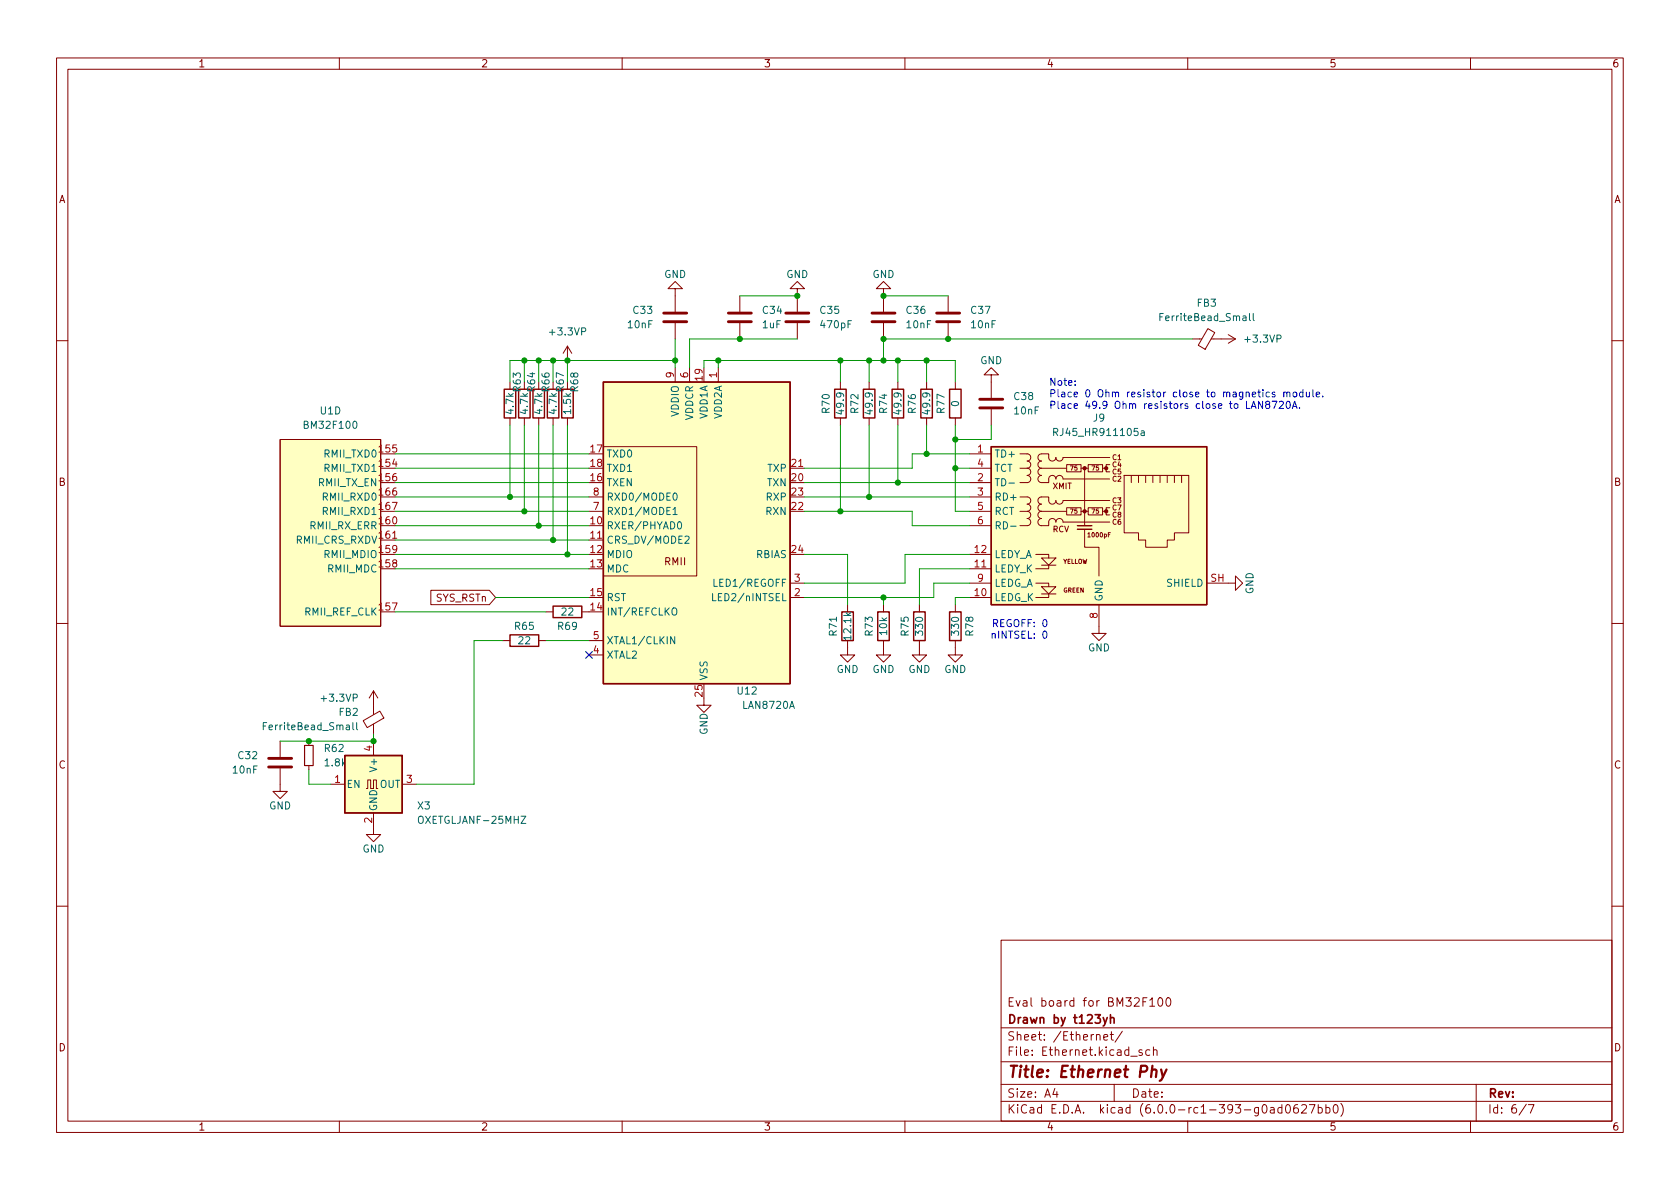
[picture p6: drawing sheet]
<svg xmlns="http://www.w3.org/2000/svg" width="297mm" height="210mm" viewBox="0 0 297 210" stroke-linecap="round" stroke-linejoin="round" font-family="sans-serif">
<g fill="none" stroke="#840000" stroke-width=".18">
<path d="M10 10.2h277v190.1h-277zM12 12.2h273v186.1h-273zM60 10.2v2M110 10.2v2M160 10.2v2M210 10.2v2M260 10.2v2M119.4 51h1.2l-1.2-1.2-1.3 1.2h1.3v4.1M119.4 57.1v2.8M130.8 52.3v2.8M130.8 57.1v2.8M141 51h1.2l-1.2-1.2-1.3 1.2h1.3v4.1"/>
<path d="M141 57.1v2.8M156.2 51h1.3l-1.3-1.2-1.3 1.2h1.3v4.1M156.2 57.1v2.8M167.6 52.3v2.8M167.6 57.1v2.8M210.8 59.9h1.7M213.6 58.1l1.2 .7-1.7 3-1.2-.7zM214.1 59.9h4.3M217.2 59.2l1.2 .7M218.4 59.9l-1.2 .8M10 60.2h2M49.5 77.7h17.8v33h-17.8z"/>
<path d="M90.2 67.6v1.2M90.2 73.9v1.3M92.7 73.9v1.3M95.2 73.9v1.3M97.8 73.9v1.3M100.3 61.2v2.5M100.3 73.9v1.3M100.3 61.2l-.7 1.3M100.3 61.2l.8 1.3M106.7 79h16.5v22.8h-16.5M119.4 65v2.6M121.9 65v2.6"/>
<path d="M127 65v2.6M148.6 67.6v1.2M148.6 73.9v1.3M153.7 67.6v1.2M153.7 73.9v1.3M158.7 67.6v1.2M158.7 73.9v1.3M163.8 67.6v1.2M163.8 73.9v1.3M168.9 67.6v1.2M168.9 73.9v1.3M175.3 66.3h1.2l-1.2-1.3-1.3 1.3h1.3v4.1"/>
<path d="M175.3 72.4v2.8M285 60.2h2M104.1 95.5h2.6M104.1 90.4h2.6M104.1 87.9h2.6M139.7 82.8h2.5M171.4 82.8h3.9M171.4 90.4h3.9M171.4 87.9h3.9M171.4 93h3.9M171.4 85.3h3.9M171.4 80.3h3.9"/>
<path d="M171.4 98h3.9M180.3 87.9h1.3a.64 .64 0 0 1 .6 .6 .64 .64 0 0 1-.6 .6 .64 .64 0 0 1 .6 .7 .64 .64 0 0 1-.6 .6M180.3 80.3h1.3a.64 .64 0 0 1 .6 .6 .64 .64 0 0 1-.6 .6 .64 .64 0 0 1 .6 .7 .64 .64 0 0 1-.6 .6M180.3 82.8h1.3M180.3 90.4h1.3M181.6 90.4a.64 .64 0 0 1 .6 .7 .64 .64 0 0 1-.6 .6 .64 .64 0 0 1 .6 .6 .64 .64 0 0 1-.6 .7h-1.3M181.6 82.8a.64 .64 0 0 1 .6 .6 .64 .64 0 0 1-.6 .7 .64 .64 0 0 1 .6 .6 .64 .64 0 0 1-.6 .6h-1.3M183.1 98h2.3v.7M184.1 90.4a.64 .64 0 0 0-.6 .7 .64 .64 0 0 0 .6 .6 .64 .64 0 0 0-.6 .6 .64 .64 0 0 0 .6 .7h1.3v-.7a.64 .64 0 0 1 .7-.6 .64 .64 0 0 1 .6 .6 .64 .64 0 0 1 .6-.6 .64 .64 0 0 1 .7 .6h8.2M184.1 82.8a.64 .64 0 0 0-.6 .6 .64 .64 0 0 0 .6 .7 .64 .64 0 0 0-.6 .6 .64 .64 0 0 0 .6 .6h1.3v-.6a.64 .64 0 0 1 .7-.6 .64 .64 0 0 1 .6 .6 .64 .64 0 0 1 .6-.6 .64 .64 0 0 1 .7 .6h8.2M184.1 98.7h2.6l-1.3 1.2zM184.1 82.8h4.5"/>
<path d="M184.1 90.4h4.5M184.1 99.9h2.6M185.4 99.9v.7h-2.3M188.6 89.8h2.5v1.3h-2.5zM188.6 82.2h2.5v1.2h-2.5zM191.1 82.8h1.3M191.1 90.4h1.3M191.8 93.6v3.2h2.5v5M191.8 82.8v10.2M192.4 89.8h2.5v1.3h-2.5zM192.4 82.2h2.5v1.2h-2.5zM194.9 82.8h.7"/>
<path d="M194.9 90.4h.7M196.2 89.8h-.6v1.3h.6M196.2 82.2h-.6v1.2h.6M196.2 88.5h-8.2a.64 .64 0 0 1-.7 .6 .64 .64 0 0 1-.6-.6 .64 .64 0 0 1-.6 .6 .64 .64 0 0 1-.7-.6v-.6h-1.3a.64 .64 0 0 0-.6 .6 .64 .64 0 0 0 .6 .6 .64 .64 0 0 0-.6 .7 .64 .64 0 0 0 .6 .6M196.2 80.9h-8.2a.64 .64 0 0 1-.7 .6 .64 .64 0 0 1-.6-.6 .64 .64 0 0 1-.6 .6 .64 .64 0 0 1-.7-.6v-.6h-1.3a.64 .64 0 0 0-.6 .6 .64 .64 0 0 0 .6 .6 .64 .64 0 0 0-.6 .7 .64 .64 0 0 0 .6 .6M198.8 84.1h11.4v10.1h-2.6v1.3h-1.2v1.3h-3.8v-1.3h-1.3v-1.3h-2.5zM200 84.1v1.2M201.3 84.1v1.2M202.6 84.1v1.2M203.8 84.1v1.2M205.1 84.1v1.2M206.4 84.1v1.2"/>
<path d="M207.6 84.1v1.2M208.9 84.1v1.2M10 110.2h2M76.2 104.4h10.3l1.1 1.3-1.1 1.2h-10.3zM88.9 113.3h1.3M95.2 113.3h1.3M96.5 108.2h1.3M102.9 108.2h1.2M104.1 113.3h2.6M104.1 115.8h2.6M139.7 105.7h2.5M139.7 103.1h2.5"/>
<path d="M149.9 113.3v2.5h1.2l-1.2 1.3-1.3-1.3h1.3M149.9 106.9v1.3M156.2 113.3v2.5h1.3l-1.3 1.3-1.3-1.3h1.3M156.2 106.9v1.3M162.6 113.3v2.5h1.2l-1.2 1.3-1.3-1.3h1.3M162.6 106.9v1.3M168.9 113.3v2.5h1.3l-1.3 1.3-1.3-1.3h1.3M168.9 106.9v1.3M171.4 105.7h3.9M171.4 103.1h3.9M171.4 100.6h3.9M183.1 103.1h2.3v.7"/>
<path d="M184.1 103.8h2.6l-1.3 1.2zM184.1 105h2.6M185.4 105v.7h-2.3M194.3 106.9v5.1h1.3l-1.3 1.3-1.3-1.3h1.3M213.4 103.1h5v-1.3l1.3 1.3-1.3 1.3v-1.3M285 110.2h2M49.5 135.9v4h1.3l-1.3 1.3-1.2-1.3h1.2M49.5 131.1v2.8M54.6 131.1v.7M54.6 135.4v.7M58.4 138.7h2.6M64.2 127.5l3-1.8 .7 1.3-3 1.7z"/>
<path d="M64.8 139.4h.2v-1.5h.5v1.5h.5v-1.5h.5v1.5h.3M66 122.2l.8 1.2M66 122.2v4.2M66 128v1.8M66 131.1v2.5M66 122.2l-.7 1.2M71.1 138.7h2.6M124.5 123.4v1.3h1.2l-1.2 1.3-1.3-1.3h1.3M66 143.8v3.8h1.3l-1.3 1.2-1.2-1.2h1.2M10 160.2h2M177 166.3h108v32h-108zM202.1 177.1h.5"/>
<path d="M202.8 176.4h-.7v1.5M203.3 176.9l.4-.5v1.5M203.3 177.9h.8M204.9 176.5l.2-.1a.81 .81 0 0 1 .6 .7 .81 .81 0 0 1-.3 .8h-.2a.81 .81 0 0 1-.6-.6 .81 .81 0 0 1 .3-.8zM206.3 176.6l.2-.2a.81 .81 0 0 1 .6 .7 .81 .81 0 0 1-.3 .8h-.2a.81 .81 0 0 1-.3-1.3zM285 160.2h2M60 198.3v2M110 198.3v2M160 198.3v2M177 194.8h108M177 191.8h108M177 187.8h108"/>
<path d="M177 181.8h108M186.5 192.5l-.4 1h1M186.9 193v1M193.9 183.1l.2-.2 .3 .1 .1 .9M195.1 183.4l.8-.1-.1-.3-.4-.1-.3 .2 .1 .8h.6M196.3 182.9h.6M196.5 182.4v1.3l.4 .2M197 191.8v3M198.4 182.4l-1.3 1.9M199.9 186.8h1.2M201.9 185.7l-.3-.1-.2 .2v.3l.5 .1v.4h-.5M203.3 185.7l-.4-.1-.3 .3v.4l.1 .3h.6"/>
<path d="M203.9 185.8l.2-.2 .4 .1 .1 .9M203.9 185.1v1.5M210 198.3v2M224.6 195.9h.6l.1 .9M225.3 196.2l-.5 .1a.29 .29 0 0 0-.2 .2 .29 .29 0 0 0 .2 .3h.5M226.6 195.9l-.4-.1-.3 .3v.4l.2 .3h.5M226.6 195.3v1.5M227.5 195.4l.1-.1a.81 .81 0 0 1 .6 .7 .81 .81 0 0 1-.3 .8h-.1a.81 .81 0 0 1-.6-.6 .81 .81 0 0 1 .3-.8zM229.4 195.3a.59 .59 0 0 0-.7 .7v.5l.2 .3h.4l.2-.1 .1-.5-.2-.2-.4-.1-.3 .3M230.1 195.5l.6-.2 .2 .2 .1 .3-.9 1h.9M231.5 195.3h1l-.6 1.5M233.1 195.9l.4-.1 .3 .3v.4l-.2 .3h-.5"/>
<path d="M233.1 195.3v1.5M234.4 195.9l.5-.1 .2 .3v.4l-.1 .3h-.6M234.4 195.3v1.5M235.9 195.4l.2-.1a.81 .81 0 0 1 .6 .7 .81 .81 0 0 1-.3 .8h-.2a.81 .81 0 0 1-.6-.6 .81 .81 0 0 1 .3-.8zM237.1 195.1a1.72 1.72 0 0 1 0 2.3M260 198.3v2M261 191.8v6.5M269.9 195.3l-1.3 1.9M270.2 195.3h1l-.6 1.5"/>
</g>
<path d="M203.7 189.3a.49 .49 0 0 1 .8 .1l-.1 1.1M205.3 189.1l.3 1.4M206.3 189.1l-.9 1.8-.4 .2" fill="none" stroke="#840000" stroke-width=".4"/>
<path d="M195.1 179.9l.3 1M195.8 179.9l-.5 1.4-.2 .1M196.3 179.4v1.5M196.3 180.1l.3-.2 .3 .1 .1 .9" fill="none" stroke="#840000" stroke-width=".3"/>
<g fill="none" stroke="#840000" stroke-width=".51">
<path d="M117.3 56.9h4.1M117.3 55.4h4.1M128.8 56.9h4M128.8 55.4h4M138.9 56.9h4.1M138.9 55.4h4.1M154.2 56.9h4M154.2 55.4h4M165.6 56.9h4.1M165.6 55.4h4.1M173.2 72.1h4.1M173.2 70.6h4.1"/>
<path d="M47.5 134.1h4.1M47.5 135.6h4.1"/>
</g>
<g fill="none" stroke="#840000" stroke-width=".25">
<path d="M89.2 68.8h2v5.1h-2zM91.7 68.8h2v5.1h-2zM94.2 68.8h2.1v5.1h-2.1zM96.8 68.8h2v5.1h-2zM99.3 68.8h2v5.1h-2zM106.7 67.6h33v53.3h-33zM147.6 68.8h2v5.1h-2zM152.7 68.8h2v5.1h-2zM157.7 68.8h2.1v5.1h-2.1zM162.8 68.8h2v5.1h-2zM167.9 68.8h2v5.1h-2zM175.3 79h38.1v27.9h-38.1z"/>
<path d="M190.5 93.6h2.5M190.5 93h2.5M90.2 112.3h5v2h-5zM97.8 107.2h5.1v2h-5.1zM148.8 108.2h2.1v5.1h-2.1zM155.2 108.2h2v5.1h-2zM161.5 108.2h2.1v5.1h-2.1zM167.9 108.2h2v5.1h-2zM61 133.6h10.1v10.2h-10.1z"/>
</g>
<path d="M53.8 131.8h1.6v3.6h-1.6z" fill="none" stroke="#840000" stroke-width=".2"/>
<g fill="#ffffc2" stroke="#ffffc2" stroke-width=".18">
<path d="M61 133.6h10.1v10.2h-10.1z"/>
<path d="M106.7 67.6h33v53.3h-33z"/>
<path d="M175.3 79h38.1v27.9h-38.1z"/>
<path d="M49.5 77.7h17.8v33h-17.8z"/>
</g>
<g fill="none" stroke="#006464" stroke-width=".18">
<path d="M205.1 56h.4M205.7 55.4h-.6v1.3M220.9 55.4v1.1l.2 .2M221.6 55.4v1.1l.2 .2M186.3 76.4h.6l.1-.2v-.3l-.7-.1v1.2M201.8 76.2h.5v.8M202.3 76.5h-.4l-.2 .2 .2 .3h.4M119 90.1l.4-.4v1.3M119 91h.7M119.1 87.3l.2-.1a.68 .68 0 0 1 .4 .6 .68 .68 0 0 1-.4 .7l-.2-.2-.1-.3zM120 92.3h.1a.68 .68 0 0 1 .4 .6 .68 .68 0 0 1-.4 .6 .84 .84 0 0 1-.1-1.2zM121.1 94.9l.5-.1 .2 .4-.7 .9h.7"/>
<path d="M178.4 85.4h1M178.7 93h1M118.9 107.7l.2-.2a.43 .43 0 0 1 .6 .4v.4a.42 .42 0 0 1-.5 .5 .42 .42 0 0 1-.4-.5zM119.3 112.6v1.3l-.7-1.3v1.3M126 105v1.2h.6M126.2 102.4v1.3h.6M46.5 128.4h.5M47.2 127.8h-.7v1.3M62.4 127.8v1.1l.2 .2M63.1 127.8v1.1l.1 .2M92.1 144.3h.9l-.9 1.3h.9"/>
</g>
<g fill="#840000" stroke="#840000" stroke-width=".25">
<circle cx="191.8" cy="90.4" r=".25"/>
<circle cx="191.8" cy="82.8" r=".25"/>
<circle cx="195.6" cy="90.4" r=".25"/>
<circle cx="195.6" cy="82.8" r=".25"/>
</g>
<g fill="none" stroke="#0000c2" stroke-width=".18">
<path d="M190.1 68v.1M190.1 67.4v.1M221.2 72.2l.5-1.2 .4 1.2M221.4 71.9h.6M223.2 71v1.2l-.7-1.2v1.2M224 71.5l-.2-.2v-.2l.2-.1h.4l.1 .2-.1 .2-.5 .2-.1 .1v.4l.2 .1h.3l.2-.2v-.3l-.2-.2M224.4 69.4l-.3-.1-.3 .3 .2 .5h.4M224.9 71h.9l-.6 1.2M225.4 69.4l-.3-.1-.2 .2 .1 .2 .4 .1v.3h-.5M226.2 71.1l.5-.1 .2 .3-.8 .9h.8M227 69.5l.2-.2 .3 .1v.8M227 69.3v.9"/>
<path d="M227.5 69.5l.2-.2 .3 .1 .1 .8M227.6 71h.1a.68 .68 0 0 1 .4 .6 .68 .68 0 0 1-.4 .6 .84 .84 0 0 1-.1-1.2zM228.5 72.2l.4-1.2 .4 1.2M228.6 71.9h.6M228.7 69.4l.3-.1 .3 .3v.3l-.3 .3-.3-.1-.1-.2zM229.8 72.1v.1M230.4 69.4l-.4-.1-.2 .3 .1 .5h.5M230.4 68.9v1.3M231 69.3v.8l.3 .1 .2-.1M231.5 69.3v.9M232.1 68.9v1.1l.2 .2M232.7 69.8l.6-.2v-.2l-.4-.1-.2 .2 .1 .6h.5"/>
<path d="M233.9 70.1v.1M175.4 112.1l.2-.1 .3 .1 .1 .8M175.4 112v.9"/>
</g>
<g fill="none" stroke="#009600" stroke-width=".18">
<path d="M119.4 59.9v5.1M130.8 52.3h10.2M141 59.9h-19.1v5.1M156.2 52.3h11.4M210.8 59.9h-54.6v3.8M90.2 75.2v12.7M92.7 63.7v3.9M92.7 75.2v15.2M95.2 63.7v3.9M95.2 75.2v17.8M97.8 63.7v3.9M97.8 75.2v20.3"/>
<path d="M100.3 63.7v3.9M100.3 75.2v22.8M119.4 63.7h-29.2v3.9M124.5 65v-1.3h44.4v3.9M127 63.7v1.3M148.6 63.7v3.9M148.6 75.2v15.2M153.7 63.7v3.9M153.7 75.2v12.7M158.7 63.7v3.9M158.7 75.2v10.1M163.8 63.7v3.9"/>
<path d="M163.8 75.2v5.1M168.9 75.2v15.2h2.5M175.3 75.2v2.5h-6.4M69.8 80.3h34.3M69.8 98h34.3M69.8 87.9h34.3M69.8 93h34.3M69.8 90.4h34.3M69.8 85.3h34.3M69.8 95.5h34.3M69.8 82.8h34.3M142.2 98h7.7v8.9"/>
<path d="M142.2 87.9h29.2M142.2 90.4h19.1v2.6h10.1M142.2 85.3h29.2M168.9 82.8h2.5M171.4 80.3h-10.1v2.5h-19.1M171.4 98h-11.4v5.1h-17.8M69.8 100.6h34.3M69.8 108.2h26.7M87.6 105.7h16.5M88.9 113.3h-5.1v25.4h-10.1M96.5 113.3h7.6M156.2 105.7v1.2"/>
<path d="M171.4 103.1h-6.3v2.6h-22.9M171.4 100.6h-8.8v6.3M171.4 105.7h-2.5v1.2M54.6 136.1v2.6h3.8M66 129.8v1.3h-16.5"/>
</g>
<path d="M103.5 115.2l1.2 1.2M104.7 115.2l-1.2 1.2" fill="none" stroke="#000084" stroke-width=".18"/>
<g fill="#009600" stroke="#009600" stroke-width=".18">
<circle cx="156.2" cy="52.3" r=".46"/>
<circle cx="156.2" cy="63.7" r=".46"/>
<circle cx="156.2" cy="59.9" r=".46"/>
<circle cx="167.6" cy="59.9" r=".46"/>
<circle cx="163.8" cy="80.3" r=".46"/>
<circle cx="168.9" cy="77.7" r=".46"/>
<circle cx="168.9" cy="82.8" r=".46"/>
<circle cx="153.7" cy="63.7" r=".46"/>
<circle cx="148.6" cy="63.7" r=".46"/>
<circle cx="163.8" cy="63.7" r=".46"/>
<circle cx="158.7" cy="63.7" r=".46"/>
<circle cx="92.7" cy="90.4" r=".46"/>
<circle cx="95.2" cy="93" r=".46"/>
<circle cx="97.8" cy="95.5" r=".46"/>
<circle cx="100.3" cy="98" r=".46"/>
<circle cx="156.2" cy="105.7" r=".46"/>
<circle cx="158.7" cy="85.3" r=".46"/>
<circle cx="100.3" cy="63.7" r=".46"/>
<circle cx="97.8" cy="63.7" r=".46"/>
<circle cx="95.2" cy="63.7" r=".46"/>
<circle cx="92.7" cy="63.7" r=".46"/>
<circle cx="141" cy="52.3" r=".46"/>
<circle cx="119.4" cy="63.7" r=".46"/>
<circle cx="127" cy="63.7" r=".46"/>
<circle cx="130.8" cy="59.9" r=".46"/>
<circle cx="90.2" cy="87.9" r=".46"/>
<circle cx="153.7" cy="87.9" r=".46"/>
<circle cx="148.6" cy="90.4" r=".46"/>
<circle cx="66" cy="131.1" r=".46"/>
<circle cx="54.6" cy="131.1" r=".46"/>
</g>
<text font-size="2.8" fill="#840000" x="178" y="190.6">Title: Ethernet Phy</text>
<g font-size="2.1" fill="#840000">
<text x="178" y="178">Eval board for BM32F100</text>
<text x="178" y="184">Sheet: /Ethernet/</text>
<text x="178" y="181">Drawn by t123yh</text>
<text x="178" y="186.7">File: Ethernet.kicad_sch</text>
<text x="178" y="196.9">KiCad E.D.A. kicad (6.0.0-rc1-393-g0ad0627bb0)</text>
<text x="178" y="194.1">Size: A4</text>
<text x="200" y="194.1">Date:</text>
<text x="263" y="194.1">Rev:</text>
<text x="263" y="196.9">Id: 6/7</text>
</g>
<g font-size="1.8" fill="#840000">
<text x="35" y="11.9">1</text>
<text x="85" y="11.9">2</text>
<text x="135" y="11.9">3</text>
<text x="185" y="11.9">4</text>
<text x="235" y="11.9">5</text>
<text x="285" y="11.9">6</text>
<text x="10.3" y="35.9">A</text>
<text x="285.3" y="35.9">A</text>
<text x="94.6" y="69.2" transform="rotate(-90 94.6 69.2)">R64</text>
<text x="99.7" y="69.2" transform="rotate(-90 99.7 69.2)">R67</text>
<text x="10.3" y="85.9">B</text>
<text x="285.3" y="85.9">B</text>
<text x="117.5" y="99.9">RMII</text>
<text x="77.1" y="106.4">SYS_RSTn</text>
<text x="10.3" y="135.9">C</text>
<text x="285.3" y="135.9">C</text>
<text x="10.3" y="185.9">D</text>
<text x="285.3" y="185.9">D</text>
<text x="35" y="199.9">1</text>
<text x="85" y="199.9">2</text>
<text x="135" y="199.9">3</text>
<text x="185" y="199.9">4</text>
<text x="235" y="199.9">5</text>
<text x="285" y="199.9">6</text>
</g>
<g font-size="1.8" fill="#006464">
<text x="117.4" y="49.1">GND</text>
<text x="139" y="49.1">GND</text>
<text x="154.2" y="49.1">GND</text>
<text x="97.4" y="59.3">+3.3VP</text>
<text x="111.1" y="58">10nF</text>
<text x="112" y="55.5">C33</text>
<text x="134.9" y="58">1uF</text>
<text x="134.9" y="55.5">C34</text>
<text x="145.1" y="55.5">C35</text>
<text x="145.2" y="58">470pF</text>
<text x="160.3" y="55.5">C36</text>
<text x="160.4" y="58">10nF</text>
<text x="171.8" y="55.5">C37</text>
<text x="171.8" y="58">10nF</text>
<text x="205.6" y="56.8">FerriteBead_Small</text>
<text x="211.7" y="54.2">FB3</text>
<text x="173.3" y="64.4">GND</text>
<text x="220.3" y="60.6">+3.3VP</text>
<text x="92.1" y="69.2" transform="rotate(-90 92.1 69.2)">R63</text>
<text x="97.2" y="69.2" transform="rotate(-90 97.2 69.2)">R66</text>
<text x="102.2" y="69.2" transform="rotate(-90 102.2 69.2)">R68</text>
<text x="169.5" y="71.9" transform="rotate(-90 169.5 71.9)">0</text>
<text x="179.4" y="70.7">C38</text>
<text x="54" y="75.8">BM32F100</text>
<text x="56.7" y="73.3">U1D</text>
<text x="90.8" y="73.1" transform="rotate(-90 90.8 73.1)">4.7k</text>
<text x="93.3" y="73.1" transform="rotate(-90 93.3 73.1)">4.7k</text>
<text x="95.9" y="73.1" transform="rotate(-90 95.9 73.1)">4.7k</text>
<text x="98.4" y="73.1" transform="rotate(-90 98.4 73.1)">4.7k</text>
<text x="101" y="73.1" transform="rotate(-90 101 73.1)">1.5k</text>
<text x="120" y="73.7" transform="rotate(-90 120 73.7)">VDDIO</text>
<text x="122.6" y="74.4" transform="rotate(-90 122.6 74.4)">VDDCR</text>
<text x="125.1" y="74.1" transform="rotate(-90 125.1 74.1)">VDD1A</text>
<text x="127.6" y="74.1" transform="rotate(-90 127.6 74.1)">VDD2A</text>
<text x="146.7" y="73" transform="rotate(-90 146.7 73)">R70</text>
<text x="149.2" y="73.1" transform="rotate(-90 149.2 73.1)">49.9</text>
<text x="151.8" y="73" transform="rotate(-90 151.8 73)">R72</text>
<text x="154.3" y="73.1" transform="rotate(-90 154.3 73.1)">49.9</text>
<text x="156.8" y="73" transform="rotate(-90 156.8 73)">R74</text>
<text x="159.4" y="73.1" transform="rotate(-90 159.4 73.1)">49.9</text>
<text x="161.9" y="73" transform="rotate(-90 161.9 73)">R76</text>
<text x="164.5" y="73.1" transform="rotate(-90 164.5 73.1)">49.9</text>
<text x="167" y="73" transform="rotate(-90 167 73)">R77</text>
<text x="179.4" y="73.3">10nF</text>
<text x="187" y="77.1">RJ45_HR911105a</text>
<text x="193.3" y="74.5">J9</text>
<text x="57.6" y="83.4">RMII_TXD1</text>
<text x="57.6" y="80.9">RMII_TXD0</text>
<text x="107.2" y="80.9">TXD0</text>
<text x="107.2" y="83.4">TXD1</text>
<text x="135.8" y="83.4">TXP</text>
<text x="175.8" y="80.9">TD+</text>
<text x="175.8" y="83.4">TCT</text>
<text x="56.4" y="86">RMII_TX_EN</text>
<text x="57.4" y="88.5">RMII_RXD0</text>
<text x="107.2" y="86">TXEN</text>
<text x="107.2" y="88.5">RXD0/MODE0</text>
<text x="135.6" y="88.5">RXP</text>
<text x="135.7" y="86">TXN</text>
<text x="175.8" y="86">TD-</text>
<text x="175.8" y="88.5">RD+</text>
<text x="54.9" y="93.6">RMII_RX_ERR</text>
<text x="57.4" y="91.1">RMII_RXD1</text>
<text x="107.2" y="93.6">RXER/PHYAD0</text>
<text x="107.2" y="91.1">RXD1/MODE1</text>
<text x="135.5" y="91.1">RXN</text>
<text x="175.8" y="91.1">RCT</text>
<text x="175.8" y="93.6">RD-</text>
<text x="52.5" y="96.1">RMII_CRS_RXDV</text>
<text x="57.5" y="98.7">RMII_MDIO</text>
<text x="58.1" y="101.2">RMII_MDC</text>
<text x="107.2" y="96.1">CRS_DV/MODE2</text>
<text x="107.2" y="98.7">MDIO</text>
<text x="107.2" y="101.2">MDC</text>
<text x="133.7" y="98.7">RBIAS</text>
<text x="175.8" y="101.2">LEDY_K</text>
<text x="175.8" y="98.7">LEDY_A</text>
<text x="107.2" y="106.3">RST</text>
<text x="126.8" y="106.3">LED2/nINTSEL</text>
<text x="126.8" y="103.8">LED1/REGOFF</text>
<text x="175.8" y="106.3">LEDG_K</text>
<text x="175.8" y="103.8">LEDG_A</text>
<text x="194.9" y="106.4" transform="rotate(-90 194.9 106.4)">GND</text>
<text x="206.4" y="103.8">SHIELD</text>
<text x="221.6" y="105.1" transform="rotate(-90 221.6 105.1)">GND</text>
<text x="53.9" y="108.8">RMII_REF_CLK</text>
<text x="91.1" y="111.4">R65</text>
<text x="91.7" y="113.9">22</text>
<text x="98.7" y="111.4">R69</text>
<text x="99.3" y="108.8">22</text>
<text x="107.2" y="108.8">INT/REFCLKO</text>
<text x="107.2" y="113.9">XTAL1/CLKIN</text>
<text x="148" y="112.4" transform="rotate(-90 148 112.4)">R71</text>
<text x="150.5" y="113" transform="rotate(-90 150.5 113)">12.1k</text>
<text x="154.3" y="112.4" transform="rotate(-90 154.3 112.4)">R73</text>
<text x="156.8" y="112.2" transform="rotate(-90 156.8 112.2)">10k</text>
<text x="160.7" y="112.4" transform="rotate(-90 160.7 112.4)">R75</text>
<text x="163.2" y="112.2" transform="rotate(-90 163.2 112.2)">330</text>
<text x="169.5" y="112.2" transform="rotate(-90 169.5 112.2)">330</text>
<text x="172.1" y="112.4" transform="rotate(-90 172.1 112.4)">R78</text>
<text x="107.2" y="116.5">XTAL2</text>
<text x="147.9" y="119">GND</text>
<text x="154.2" y="119">GND</text>
<text x="160.6" y="119">GND</text>
<text x="166.9" y="119">GND</text>
<text x="192.3" y="115.2">GND</text>
<text x="57" y="124.1">+3.3VP</text>
<text x="125.1" y="120.4" transform="rotate(-90 125.1 120.4)">VSS</text>
<text x="130.5" y="122.8">U12</text>
<text x="131.5" y="125.3">LAN8720A</text>
<text x="47.1" y="129.1">FerriteBead_Small</text>
<text x="60" y="126.6">FB2</text>
<text x="125.1" y="130" transform="rotate(-90 125.1 130)">GND</text>
<text x="41.2" y="136.8">10nF</text>
<text x="42.2" y="134.2">C32</text>
<text x="57.5" y="133">R62</text>
<text x="57.5" y="135.5">1.8k</text>
<text x="66.7" y="136.1" transform="rotate(-90 66.7 136.1)">V+</text>
<text x="47.6" y="143.1">GND</text>
<text x="61.2" y="139.3">EN</text>
<text x="66.7" y="143.5" transform="rotate(-90 66.7 143.5)">GND</text>
<text x="67.1" y="139.3">OUT</text>
<text x="73.9" y="143.1">X3</text>
<text x="74.3" y="145.7">OXETGLJANF-25MHZ</text>
<text x="64.1" y="150.7">GND</text>
</g>
<g font-size="1.8" fill="#a90000">
<text x="119.1" y="66.8" transform="rotate(-90 119.1 66.8)">9</text>
<text x="121.7" y="66.8" transform="rotate(-90 121.7 66.8)">6</text>
<text x="124.2" y="67.3" transform="rotate(-90 124.2 67.3)">19</text>
<text x="126.7" y="66.8" transform="rotate(-90 126.7 66.8)">1</text>
<text x="67.1" y="82.5">154</text>
<text x="67.1" y="80">155</text>
<text x="104.4" y="80">17</text>
<text x="104.4" y="82.5">18</text>
<text x="140" y="82.5">21</text>
<text x="172.9" y="80">1</text>
<text x="172.9" y="82.5">4</text>
<text x="67.1" y="85.1">156</text>
<text x="67.1" y="87.6">166</text>
<text x="104.4" y="85.1">16</text>
<text x="104.9" y="87.6">8</text>
<text x="140" y="85.1">20</text>
<text x="140" y="87.6">23</text>
<text x="172.9" y="85.1">2</text>
<text x="172.9" y="87.6">3</text>
<text x="67.1" y="92.7">160</text>
<text x="67.1" y="95.2">161</text>
<text x="67.1" y="90.2">167</text>
<text x="104.4" y="92.7">10</text>
<text x="104.4" y="95.2">11</text>
<text x="104.9" y="90.2">7</text>
<text x="140" y="90.2">22</text>
<text x="172.9" y="90.2">5</text>
<text x="172.9" y="92.7">6</text>
<text x="67.1" y="100.3">158</text>
<text x="67.1" y="97.8">159</text>
<text x="104.4" y="97.8">12</text>
<text x="104.4" y="100.3">13</text>
<text x="140" y="97.8">24</text>
<text x="172.4" y="100.3">11</text>
<text x="172.4" y="97.8">12</text>
<text x="67.1" y="107.9">157</text>
<text x="104.4" y="107.9">14</text>
<text x="104.4" y="105.4">15</text>
<text x="140.5" y="105.4">2</text>
<text x="140.5" y="102.9">3</text>
<text x="172.4" y="105.4">10</text>
<text x="172.9" y="102.9">9</text>
<text x="214" y="102.9">SH</text>
<text x="104.9" y="113">5</text>
<text x="194.1" y="109.3" transform="rotate(-90 194.1 109.3)">8</text>
<text x="104.9" y="115.6">4</text>
<text x="124.2" y="123.2" transform="rotate(-90 124.2 123.2)">25</text>
<text x="65.8" y="132.8" transform="rotate(-90 65.8 132.8)">4</text>
<text x="59.2" y="138.4">1</text>
<text x="71.9" y="138.4">3</text>
<text x="65.8" y="145.5" transform="rotate(-90 65.8 145.5)">2</text>
</g>
<g font-size="1.8" fill="#0000c2">
<text x="185.4" y="68.2">Note:</text>
<text x="185.4" y="70.2">Place 0 Ohm resistor close to magnetics module.</text>
<text x="185.4" y="72.3">Place 49.9 Ohm resistors close to LAN8720A.</text>
<text x="176" y="110.9">REGOFF: 0</text>
<text x="176" y="112.9">nINTSEL: 0</text>
</g>
<g font-size="1.4" fill="#840000">
<text x="186.1" y="86.5">XMIT</text>
<text x="186.1" y="94.1">RCV</text>
</g>
<g font-size="1.2" fill="#840000">
<text x="196.7" y="81.3">C1</text>
<text x="196.7" y="82.6">C4</text>
<text x="196.7" y="83.9">C5</text>
<text x="196.7" y="85.1">C2</text>
<text x="196.7" y="89">C3</text>
<text x="196.7" y="92.8">C6</text>
<text x="196.7" y="90.2">C7</text>
<text x="196.7" y="91.5">C8</text>
</g>
<g font-size="1.1" fill="#840000">
<text x="189.3" y="83.2">75</text>
<text x="193.1" y="83.2">75</text>
<text x="189.3" y="90.8">75</text>
<text x="192.5" y="95">1000pF</text>
<text x="193.1" y="90.8">75</text>
<text x="187.9" y="99.7">YELLOW</text>
<text x="188" y="104.8">GREEN</text>
</g>
</svg>
